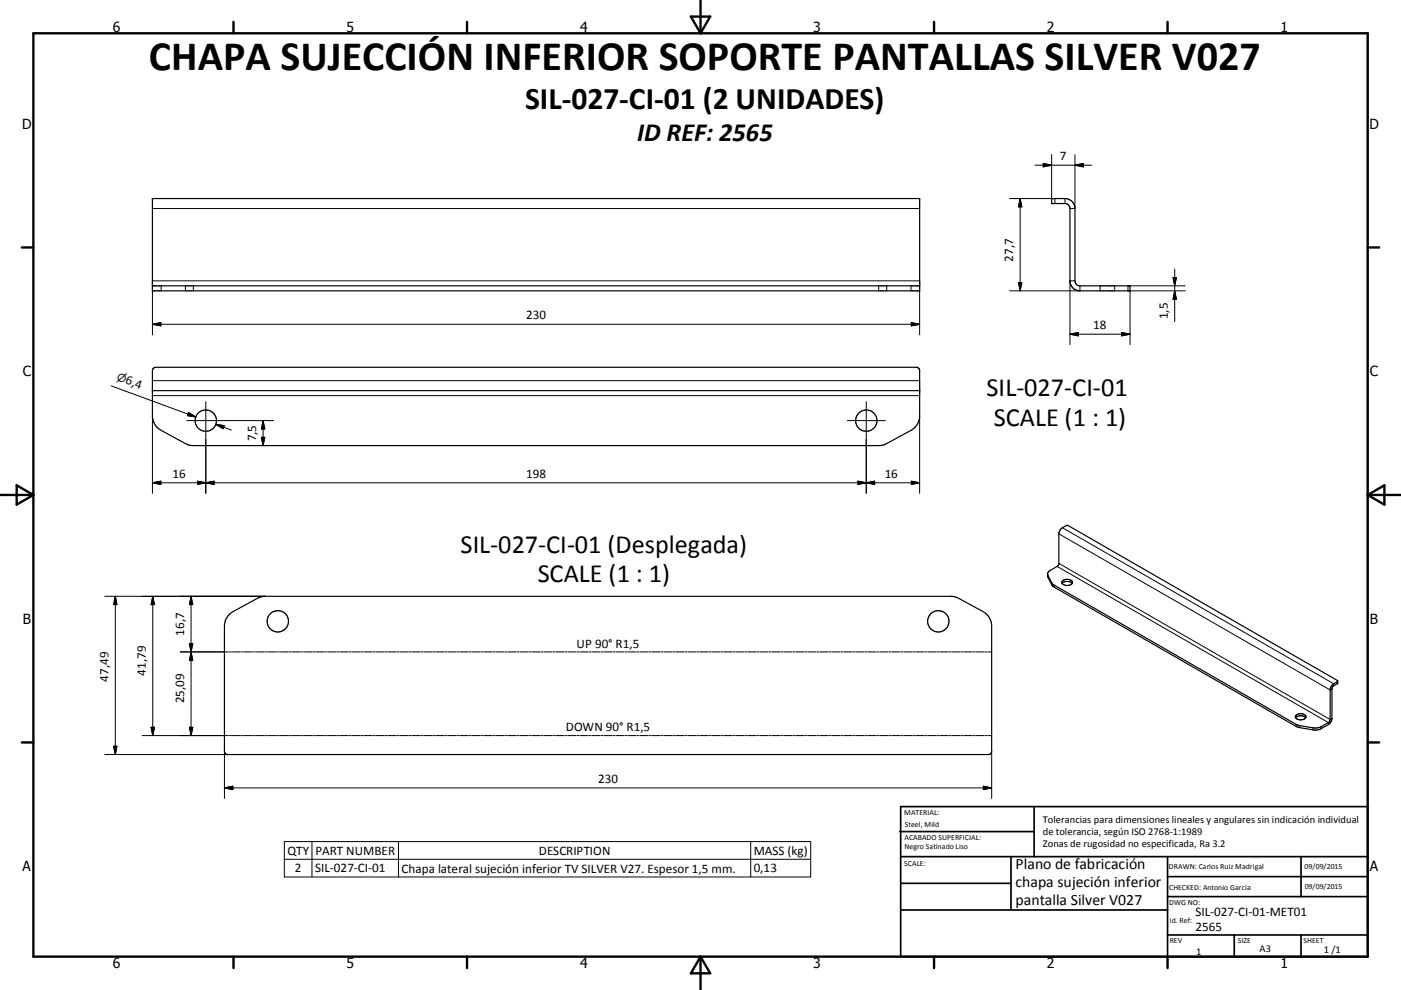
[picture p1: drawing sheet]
<svg xmlns="http://www.w3.org/2000/svg" width="420mm" height="297mm" viewBox="0 0 420 297" stroke-linecap="round" stroke-linejoin="round" font-family="sans-serif">
<g fill="none" stroke="#000" stroke-width=".36">
<path d="M45.7 59.6h230v27.7h-230zM315.3 59.6h4a2.95 2.95 0 0 1 3 3v21.7a1.48 1.48 0 0 0 1.5 1.5h15v1.5h-15a2.99 2.99 0 0 1-3-3v-21.7a1.47 1.47 0 0 0-1.5-1.5h-4zM45.7 85.8h230M45.7 117.2h230M45.9 110.6l.8-.4h228l.8 .4 .2 .6v13.5a4.9 4.9 0 0 1-2.6 4.4l-7.7 4.2-2 .4h-205.4l-2-.4-7.7-4.2a5 5 0 0 1-2.6-4.4v-13.5zM318.1 158.7l1.5-1h.7l80.6 46.4 .2 .9-1.4 .9-.4 .8v8.9a2.27 2.27 0 0 1-1 1.8l-2.5 1.4-1.4 .2-5-.8-.8-.3-72.8-41.9-1.6-2.8-.1-1.3 .5-.6 2.3-1.4 .5-.5 .1-9.2 .1-.8zM314.1 172.2l1.3 2.9 .6 .4 72.9 41.9 4.8 1h1.1l1-.3 2.7-1.6 .3-.6v-8.9a2.28 2.28 0 0 1 1.1-1.9l1.2-.7M318.4 175a2.17 2.17 0 0 1 3 0M318.5 174.4a2.05 2.05 0 0 1 3 .3 1.8 1.8 0 0 1-3.2 0zM68.6 184.5l1.3-1 7.3-4 2.4-.6h205.4l2 .4 7.7 4.2a5 5 0 0 1 2.6 4.4v37.5l-.2 .6-.6 .3-228.2 .1-.8-.4-.2-.6v-37.5l.4-2.1zM388.5 215.3a2.13 2.13 0 0 1 3 0M388.6 214.5a2.01 2.01 0 0 1 3 .5 1.8 1.8 0 0 1-3.2 0z"/>
<circle cx="61.7" cy="126.2" r="3.2"/>
<circle cx="259.7" cy="126.2" r="3.2"/>
<circle cx="83.3" cy="186.4" r="3.2"/>
<circle cx="281.3" cy="186.4" r="3.2"/>
</g>
<g fill="none" stroke="#000" stroke-width=".3">
<path d="M302.7 59.6h13.6v1.5M305.8 59.6v27.7M305.8 59.6l.6 2.5h-1zM310.3 49.6h17M312.8 49l2.5 .6-2.5 .5zM315.3 46.4v13.2M319.3 59.6v1.5M322.3 46.4v16.2h-1.5M322.3 49.6l2.5-.6v1.1zM45.7 62.6h230M45.7 97.3h230M45.7 97.3l2.5-.5v1z"/>
<path d="M48.3 85.8v1.5M55.6 85.8v1.5M58 85.8v1.5M263.4 85.8v1.5M265.8 85.8v1.5M273.1 85.8v1.5M273.2 96.8l2.5 .5-2.5 .5zM305.4 84.8h1l-.6 2.5zM322.3 84.3h-1.5v19.1M323.8 85.8v1.5h-21.1M329.8 85.8v1.5M334.2 85.8v1.5"/>
<path d="M336.3 99.8l2.5 .5-2.5 .5zM338.8 87.3v16.1M351.7 83.3h1l-.5 2.5zM352.2 80.8v15.7M352.2 87.3l.5 2.5h-1zM355.4 85.8h-17.2v1.5h17.2M33.4 115.8l25.3 9.3M45.7 118.7h230M45.7 114.2h230M45.7 100.5v-16.2h230v16.2M320.8 100.3h18M320.8 100.3l2.5-.5v1z"/>
<path d="M45.7 124.7v23.3M56 126.2h26M56.3 124.2l2.4 .9M56.5 123.8l2.2 1.3-2.5-.4zM61.7 120.5v27.5M64.7 127.3l4.7 1.7M64.7 127.3l2.5 .4-.3 .9zM78.4 131.2h1l-.5 2.5zM78.9 126.2v7.5M78.9 126.2l.5 2.5h-1zM254 126.2h11.4M259.7 120.5v27.5"/>
<path d="M275.7 124.7v23.3M45.7 144.8l2.5-.4v.9zM45.7 144.8h230M59.2 144.4l2.5 .4-2.5 .5zM61.7 144.8l2.5-.4v.9zM257.2 144.4l2.5 .4-2.5 .5zM259.7 144.8l2.5-.4v.9zM273.2 144.4l2.5 .4-2.5 .5zM318.5 158.3l81.4 46.8v.7M31.4 178.9h48.2M34.6 178.9l.5 2.5h-1zM34.6 178.9v47.5"/>
<path d="M45.8 178.9l.5 2.5h-1zM45.8 178.9v41.8M57.3 178.9v41.8M57.3 178.9l.5 2.5h-1zM314.2 172.6v.6M315.3 174.9v.6M316 175.5v.6M316.9 169.9l81.4 46.9v.6M317.5 169l81.3 46.9 .5-.3M317.5 160.2l81.3 46.8 .5-.3M54.1 195.6h14.4M56.8 193.1h1l-.5 2.5z"/>
<path d="M57.3 195.6l.5 2.5h-1zM68.8 195.6h.6M69.7 195.6h2.4M72.4 195.6h.6M73.3 195.6h2.4M76 195.6h.6M76.9 195.6h2.4M79.6 195.6h.6M80.5 195.6h2.4M83.2 195.6h.6M84.1 195.6h2.4M86.7 195.6h.7"/>
<path d="M87.7 195.6h2.3M90.4 195.6h.6M91.2 195.6h2.5M93.9 195.6h.6M94.9 195.6h2.3M97.5 195.6h.7M98.4 195.6h2.4M101.1 195.6h.6M102 195.6h2.4M104.7 195.6h.6M105.6 195.6h2.4M108.3 195.6h.6"/>
<path d="M109.2 195.6h2.4M111.9 195.6h.6M112.8 195.6h2.4M115.5 195.6h.6M116.4 195.6h2.4M119.1 195.6h.6M120 195.6h2.4M122.7 195.6h.6M123.6 195.6h2.4M126.3 195.6h.6M127.2 195.6h2.4M129.9 195.6h.6"/>
<path d="M130.8 195.6h2.4M133.5 195.6h.6M134.4 195.6h2.4M137.1 195.6h.6M138 195.6h2.4M140.7 195.6h.6M141.6 195.6h2.4M144.3 195.6h.6M145.2 195.6h2.4M147.9 195.6h.6M148.8 195.6h2.3M151.4 195.6h.7"/>
<path d="M152.4 195.6h2.3M155.1 195.6h.5M155.9 195.6h2.4M158.6 195.6h.6M159.5 195.6h2.4M162.2 195.6h.6M163.1 195.6h2.4M165.8 195.6h.6M166.7 195.6h2.4M169.4 195.6h.6M170.3 195.6h2.4M173 195.6h.6"/>
<path d="M173.9 195.6h2.4M176.6 195.6h.6M177.5 195.6h2.4M180.2 195.6h.6M181.1 195.6h2.4M183.8 195.6h.6M184.7 195.6h2.4M187.4 195.6h.6M188.3 195.6h2.4M191 195.6h.6M191.9 195.6h2.4M194.6 195.6h.6"/>
<path d="M195.5 195.6h2.4M198.2 195.6h.6M199.1 195.6h2.4M201.8 195.6h.6M202.7 195.6h2.4M205.4 195.6h.6M206.3 195.6h2.4M209 195.6h.6M209.8 195.6h2.5M212.5 195.6h.6M213.5 195.6h2.3M216.1 195.6h.7"/>
<path d="M217 195.6h2.5M219.7 195.6h.6M220.6 195.6h2.4M223.3 195.6h.6M224.2 195.6h2.4M226.9 195.6h.6M227.8 195.6h2.4M230.5 195.6h.6M231.4 195.6h2.4M234.1 195.6h.6M235 195.6h2.4M237.7 195.6h.6"/>
<path d="M238.6 195.6h2.4M241.3 195.6h.6M242.2 195.6h2.4M244.9 195.6h.6M245.8 195.6h2.4M248.5 195.6h.6M249.4 195.6h2.4M252.1 195.6h.6M253 195.6h2.4M255.7 195.6h.6M256.6 195.6h2.4M259.3 195.6h.6"/>
<path d="M260.2 195.6h2.4M262.9 195.6h.6M263.8 195.6h2.4M266.5 195.6h.6M267.4 195.6h2.3M270.1 195.6h.6M271 195.6h2.4M273.7 195.6h.5M274.5 195.6h2.4M277.2 195.6h.6M278.2 195.6h2.3M280.8 195.6h.6"/>
<path d="M281.7 195.6h2.4M284.4 195.6h.6M285.3 195.6h2.4M288 195.6h.6M288.9 195.6h2.4M291.6 195.6h.6M292.5 195.6h2.4M295.2 195.6h.6M296.1 195.6h1.2M45.3 218.2h1l-.5 2.5zM56.8 218.2h1l-.5 2.5zM388.6 217.3v.6"/>
<path d="M389.7 217.7v.6M393.7 218.4v.6M396.1 218v.6M400.9 204.5v.6M31.4 226.4h36.9M34.1 223.9h1l-.5 2.5zM42.6 220.7h25.9M67.3 236.4h230M67.3 236.4l2.5-.5v1zM67.3 225.4v14.2M68.8 220.7h.6M69.7 220.7h2.4"/>
<path d="M72.4 220.7h.6M73.3 220.7h2.4M76 220.7h.6M76.9 220.7h2.4M79.6 220.7h.6M80.5 220.7h2.4M83.2 220.7h.6M84.1 220.7h2.4M86.7 220.7h.7M87.7 220.7h2.3M90.4 220.7h.6M91.2 220.7h2.5"/>
<path d="M93.9 220.7h.6M94.9 220.7h2.3M97.5 220.7h.7M98.4 220.7h2.4M101.1 220.7h.6M102 220.7h2.4M104.7 220.7h.6M105.6 220.7h2.4M108.3 220.7h.6M109.2 220.7h2.4M111.9 220.7h.6M112.8 220.7h2.4"/>
<path d="M115.5 220.7h.6M116.4 220.7h2.4M119.1 220.7h.6M120 220.7h2.4M122.7 220.7h.6M123.6 220.7h2.4M126.3 220.7h.6M127.2 220.7h2.4M129.9 220.7h.6M130.8 220.7h2.4M133.5 220.7h.6M134.4 220.7h2.4"/>
<path d="M137.1 220.7h.6M138 220.7h2.4M140.7 220.7h.6M141.6 220.7h2.4M144.3 220.7h.6M145.2 220.7h2.4M147.9 220.7h.6M148.8 220.7h2.3M151.4 220.7h.7M152.4 220.7h2.3M155.1 220.7h.5M155.9 220.7h2.4"/>
<path d="M158.6 220.7h.6M159.5 220.7h2.4M162.2 220.7h.6M163.1 220.7h2.4M165.8 220.7h.6M166.7 220.7h2.4M169.4 220.7h.6M170.3 220.7h2.4M173 220.7h.6M173.9 220.7h2.4M176.6 220.7h.6M177.5 220.7h2.4"/>
<path d="M180.2 220.7h.6M181.1 220.7h2.4M183.8 220.7h.6M184.7 220.7h2.4M187.4 220.7h.6M188.3 220.7h2.4M191 220.7h.6M191.9 220.7h2.4M194.6 220.7h.6M195.5 220.7h2.4M198.2 220.7h.6M199.1 220.7h2.4"/>
<path d="M201.8 220.7h.6M202.7 220.7h2.4M205.4 220.7h.6M206.3 220.7h2.4M209 220.7h.6M209.8 220.7h2.5M212.5 220.7h.6M213.5 220.7h2.3M216.1 220.7h.7M217 220.7h2.5M219.7 220.7h.6M220.6 220.7h2.4"/>
<path d="M223.3 220.7h.6M224.2 220.7h2.4M226.9 220.7h.6M227.8 220.7h2.4M230.5 220.7h.6M231.4 220.7h2.4M234.1 220.7h.6M235 220.7h2.4M237.7 220.7h.6M238.6 220.7h2.4M241.3 220.7h.6M242.2 220.7h2.4"/>
<path d="M244.9 220.7h.6M245.8 220.7h2.4M248.5 220.7h.6M249.4 220.7h2.4M252.1 220.7h.6M253 220.7h2.4M255.7 220.7h.6M256.6 220.7h2.4M259.3 220.7h.6M260.2 220.7h2.4M262.9 220.7h.6M263.8 220.7h2.4"/>
<path d="M266.5 220.7h.6M267.4 220.7h2.3M270.1 220.7h.6M271 220.7h2.4M273.7 220.7h.5M274.5 220.7h2.4M277.2 220.7h.6M278.2 220.7h2.3M280.8 220.7h.6M281.7 220.7h2.4M284.4 220.7h.6M285.3 220.7h2.4"/>
<path d="M288 220.7h.6M288.9 220.7h2.4M291.6 220.7h.6M292.5 220.7h2.4M294.8 235.9l2.5 .5-2.5 .5zM295.2 220.7h.6M296.1 220.7h1.2M297.3 225.4v14.2M85.2 252.5h157.9v10.6h-157.9zM85.2 257.8h157.9M93.5 252.5v10.6M119.5 252.5v10.6"/>
<path d="M225.1 252.5v10.6"/>
</g>
<g fill="#000">
<circle cx="315.3" cy="59.6" r=".18"/>
<circle cx="315.3" cy="61.1" r=".18"/>
</g>
<g fill="none" stroke="#000" stroke-width=".71">
<path d="M10 10h400v277h-400zM70 6.6v3.4M140 6.6v3.4M207.1 5h5.8l-2.9 5zM210 0v10M280 6.6v3.4M350 6.6v3.4M6.6 74.2h3.4M410 74.2h3.5M0 148.5h10M5 145.6l5 2.9-5 2.9zM410 148.5h10.1"/>
<path d="M410 148.5l5.1-2.9v5.8zM6.6 222.7h3.4M410 222.7h3.5M70 287v3.4M140 287v3.4M210 287v10M210 287l2.9 5h-5.8zM280 287v3.4M350 287v3.4"/>
</g>
<g fill="none" stroke="#000" stroke-width=".51">
<path d="M269.7 249.5h40.3M270 242h140v45h-140zM270 257h140M303.1 257v16M310 242v15M350 257v30M390.1 257v12M270 265h33.1M270 273h80M350 269h60M350 263h60M350 280.5h60"/>
<path d="M370 280.5v6.5M390.1 280.5v6.5"/>
</g>
<g fill="#000" stroke="#000" stroke-width=".3">
<path d="M312.8 49l2.5 .6-2.5 .5zM322.3 49.6l2.5-.6v1.1zM305.8 59.6l.6 2.5h-1zM45.7 97.3l2.5-.5v1zM273.2 96.8l2.5 .5-2.5 .5zM305.4 84.8h1l-.6 2.5zM320.8 100.3l2.5-.5v1zM351.7 83.3h1l-.5 2.5zM352.2 87.3l.5 2.5h-1zM336.3 99.8l2.5 .5-2.5 .5zM56.5 123.8l2.2 1.3-2.5-.4zM64.7 127.3l2.5 .4-.3 .9z"/>
<path d="M78.4 131.2h1l-.5 2.5zM78.9 126.2l.5 2.5h-1zM45.7 144.8l2.5-.4v.9zM59.2 144.4l2.5 .4-2.5 .5zM61.7 144.8l2.5-.4v.9zM257.2 144.4l2.5 .4-2.5 .5zM259.7 144.8l2.5-.4v.9zM273.2 144.4l2.5 .4-2.5 .5zM34.6 178.9l.5 2.5h-1zM45.8 178.9l.5 2.5h-1zM56.8 193.1h1l-.5 2.5zM57.3 178.9l.5 2.5h-1z"/>
<path d="M57.3 195.6l.5 2.5h-1zM45.3 218.2h1l-.5 2.5zM56.8 218.2h1l-.5 2.5zM34.1 223.9h1l-.5 2.5zM67.3 236.4l2.5-.5v1zM294.8 235.9l2.5 .5-2.5 .5z"/>
</g>
<text font-size="12.6" x="44.6" y="21.1">CHAPA SUJECCIÓN INFERIOR SOPORTE PANTALLAS SILVER V027</text>
<text font-size="9.4" x="157.5" y="32.9">SIL-027-CI-01 (2 UNIDADES)</text>
<g font-size="7.9">
<text x="191" y="42.3">ID REF: 2565</text>
<text x="295.7" y="118.7">SIL-027-CI-01</text>
<text x="297.9" y="127.7">SCALE (1 : 1)</text>
<text x="138.1" y="165.8">SIL-027-CI-01 (Desplegada)</text>
<text x="161.2" y="174.8">SCALE (1 : 1)</text>
</g>
<g font-size="4.7">
<text x="304.5" y="260.9">Plano de fabricación</text>
<text x="304.5" y="266.2">chapa sujeción inferior</text>
<text x="304.5" y="271.6">pantalla Silver V027</text>
</g>
<g font-size="4.2">
<text x="33.9" y="9.6">6</text>
<text x="103.9" y="9.6">5</text>
<text x="173.9" y="9.6">4</text>
<text x="243.8" y="9.6">3</text>
<text x="313.9" y="9.6">2</text>
<text x="383.9" y="9.6">1</text>
<text x="6.7" y="38.7">D</text>
<text x="410.5" y="38.7">D</text>
<text x="6.9" y="112.9">C</text>
<text x="410.7" y="112.9">C</text>
<text x="6.9" y="187.1">B</text>
<text x="410.7" y="187.1">B</text>
<text x="6.8" y="261.4">A</text>
<text x="410.7" y="261.4">A</text>
<text x="33.9" y="290.4">6</text>
<text x="103.9" y="290.4">5</text>
<text x="173.9" y="290.4">4</text>
<text x="243.8" y="290.4">3</text>
<text x="313.9" y="290.4">2</text>
<text x="383.9" y="290.4">1</text>
</g>
<g font-size="3.9">
<text x="317.8" y="48">7</text>
<text x="303.8" y="78.5" transform="rotate(-90 303.8 78.5)">27,7</text>
<text x="157.7" y="95.8">230</text>
<text x="350.1" y="95.8" transform="rotate(-90 350.1 95.8)">1,5</text>
<text x="327.7" y="98.7">18</text>
<text x="37.4" y="115" transform="rotate(20 37.4 115)">6,4</text>
<text x="76.8" y="132.4" transform="rotate(-90 76.8 132.4)">7,5</text>
<text x="51.7" y="143.3">16</text>
<text x="157.7" y="143.3">198</text>
<text x="265.3" y="143.3">16</text>
<text x="55.2" y="190.8" transform="rotate(-90 55.2 190.8)">16,7</text>
<text x="172.9" y="194.3">UP 90° R1,5</text>
<text x="43.7" y="202.7" transform="rotate(-90 43.7 202.7)">41,79</text>
<text x="32.5" y="204.5" transform="rotate(-90 32.5 204.5)">47,49</text>
<text x="55.2" y="211" transform="rotate(-90 55.2 211)">25,09</text>
<text x="169.7" y="219.4">DOWN 90° R1,5</text>
<text x="179.3" y="234.8">230</text>
<text x="86.2" y="256.4">QTY</text>
<text x="94.6" y="256.4">PART NUMBER</text>
<text x="161.5" y="256.4">DESCRIPTION</text>
<text x="226" y="256.5">MASS (kg)</text>
<text x="88.4" y="261.7">2</text>
<text x="94.5" y="261.7">SIL-027-CI-01</text>
<text x="120.4" y="261.8">Chapa lateral sujeción inferior TV SILVER V27. Espesor 1,5 mm.</text>
<text x="226" y="261.7">0,13</text>
<text x="358.4" y="274.9">SIL-027-CI-01-MET01</text>
<text x="358.4" y="279.4">2565</text>
</g>
<text font-size="3.3" x="34.8" y="114" transform="rotate(20 34.8 114)">⌀</text>
<g font-size="3.1">
<text x="312.7" y="246.8">Tolerancias para dimensiones lineales y angulares sin indicación individual</text>
<text x="312.7" y="250.4">de tolerancia, según ISO 2768-1:1989</text>
<text x="312.7" y="254">Zonas de rugosidad no especificada, Ra 3.2</text>
<text x="358.6" y="286.5">1</text>
<text x="377.6" y="285.6">A3</text>
<text x="396.9" y="285.9">1 /1</text>
</g>
<g font-size="2.4">
<text x="271.1" y="244.4">MATERIAL:</text>
<text x="271.2" y="252">ACABADO SUPERFICIAL:</text>
<text x="271.3" y="248">Steel, Mild</text>
<text x="271.2" y="254.7">Negro Satinado Liso</text>
<text x="271.1" y="259.7">SCALE:</text>
<text x="350.4" y="260.8">DRAWN: Carlos Ruiz Madrigal</text>
<text x="391.1" y="260.6">09/09/2015</text>
<text x="350.5" y="267">CHECKED: Antonio Garcia</text>
<text x="391.2" y="266.7">09/09/2015</text>
<text x="350.5" y="271.4">DWG NO:</text>
<text x="350.7" y="276.9">Id. Ref:</text>
<text x="350.7" y="282.8">REV</text>
<text x="371.1" y="282.9">SIZE</text>
<text x="390.8" y="283">SHEET</text>
</g>
</svg>
